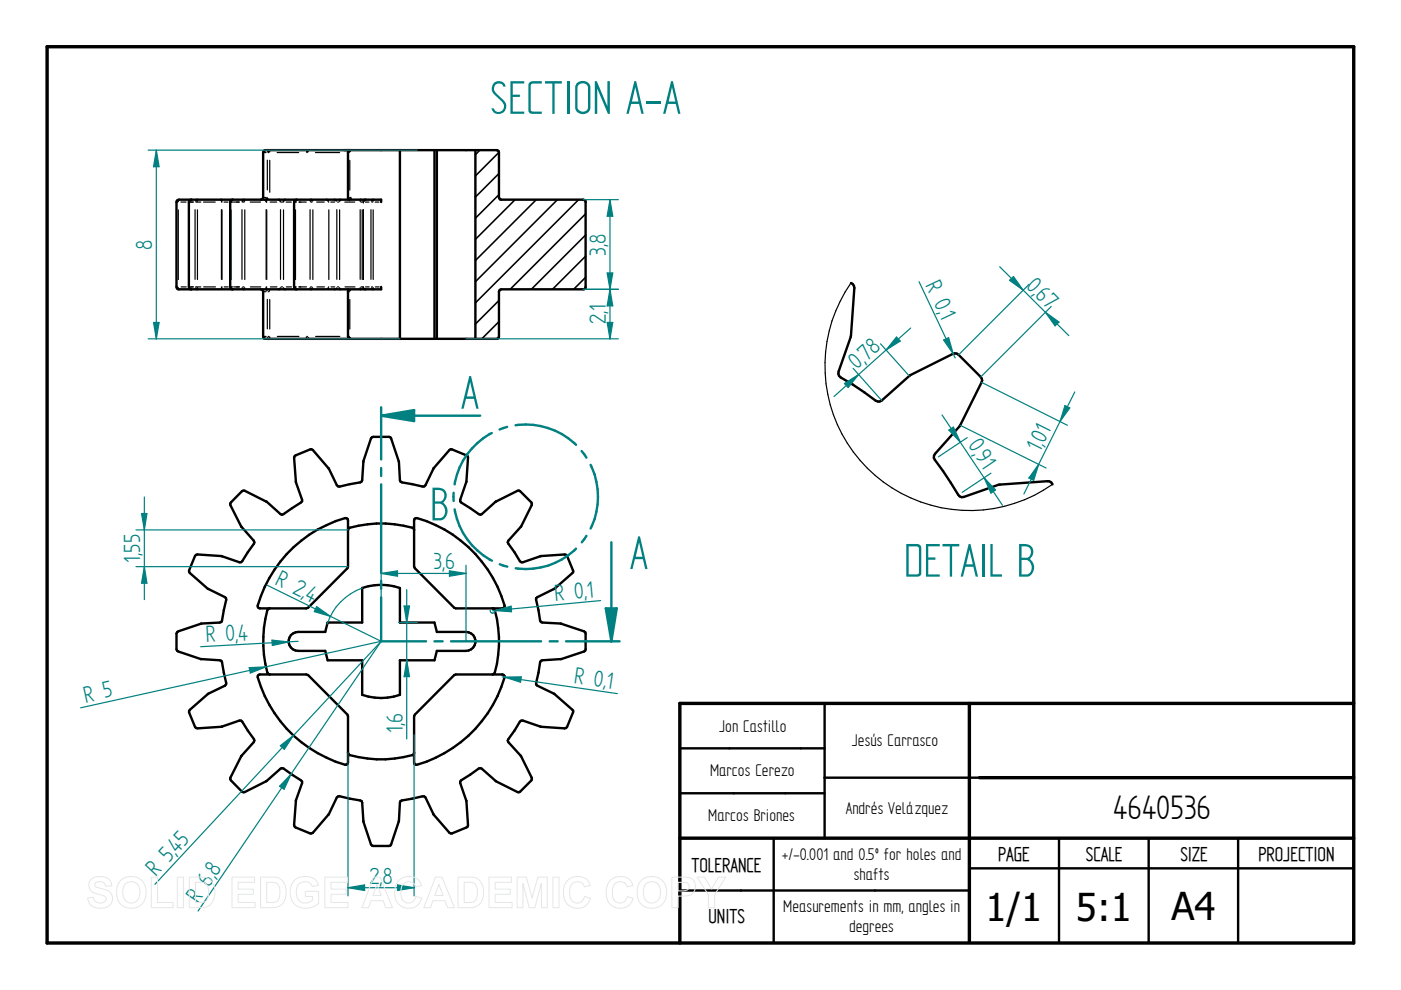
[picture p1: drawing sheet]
<svg xmlns="http://www.w3.org/2000/svg" width="297mm" height="210mm" viewBox="0 0 297 210" stroke-linecap="round" stroke-linejoin="round" font-family="sans-serif">
<path d="M10 9.9h277v190h-277zM205.5 149.1v50.5M287 149.1h-142.9v50.8M144.1 177.7h142.9M207.6 164.9h79.4" fill="none" stroke="#000" stroke-width=".72"/>
<g fill="none" stroke="#000" stroke-width=".51">
<path d="M73 31.8h7.8M40.6 42.3l-.5 .3-.1 .2v18l.3 .5h.3M49.3 42.3l-.2 .1-.3 .4v18l.3 .5h.2M62.9 42.3l-.3 .1-.2 .4v18l.2 .5h.3M73.8 42.3v-10l.2-.4 .3-.1-18.3 .1-.2 .4v9.6l-.3 .4h-.2M80.8 42.8v-.5l-43.1 .1-.3 .4 .1 18.3 .4 .2h11.4M73.8 61.3v10l.2 .5h.3h-18.3l-.2-.5v-9.5l-.1-.2-.4-.3M74 71.8h6.8M80.8 60.8v.5h-31.5M51.3 104.1h.6l4.7 2.3 3.2 2.7 4.2-2.8-1.3-4.1-.3-5.1 .3-.5 3-1.3 .6 .1 3.4 4 1.7 3.5 .3 .2 .3 .1 4.7-1.1 .3-4.3 1.7-4.8 .4-.4h3.4l.4 .4 1.7 4.9 .3 4.2 4.7 1.1 .4-.1 .2-.2 1.7-3.6 3.4-3.9 .2-.2 .3 .1 3.4 1.5-.3 5.3-1.3 3.9v.3l.2 .3 4.1 2.5 3.2-2.7 4.6-2.3h.6l2.3 2.4 .1 .6-2.2 4.5-2.7 3-.1 .4 .1 .3 2.4 3.7 .3 .2 4.2-1.3 5.3-.3 .2 .3 1.3 3v.3l-.1 .3a20.3 20.3 0 0 1-7.7 5.3l.8 4.8 .2 .3 4.2 .3 4.9 1.7 .4 .4v3.4l-.4 .4-4.8 1.6-4 .3-.5 .4-.8 4.7 .2 .3 3.7 1.8 3.9 3.5-1.3 3.4-.2 .2-5.3-.2-4.2-1.3-.3 .2-2.4 3.7-.1 .3 .1 .4 2.7 3 2.2 4.5-.1 .6-2.3 2.4h-.6l-4.5-2.2-3.1-2.7-.2-.1h-.4l-3.9 2.8 1.3 4.1 .3 5.4-3.4 1.5-.5-.1-3.4-3.9-1.7-3.6-.6-.3-4.7 1-.3 4.3-1.8 5.2h-3.9l-.2-.3-1.7-4.8-.3-4.4-4.7-1-.6 .3-1.7 3.5-3.4 4-.6 .1-3-1.3-.3-.5 .3-5.2 1.3-4-3.9-2.8h-.3l-.3 .1-3.1 2.7-4.5 2.2h-.6l-2.3-2.4-.2-.6 2.3-4.5 2.7-3v-.7l-2.7-3.9-4.2 1.3-5 .3-.5-.3-1.3-3.1 .2-.5 3.8-3.3 3.6-1.8 .2-.3-.8-4.7-.2-.3-.3-.1-4-.3-4.8-1.6-.4-.4v-3.4l.4-.4 4.9-1.7 4.2-.3 1.1-4.7-.3-.6-3.6-1.8-3.8-3.3-.2-.6 1.3-3 .5-.3 5 .3 4.2 1.3 2.7-3.9v-.7l-2.7-3-2.3-4.5v-.3l.2-.3zM62.3 116a25.2 25.2 0 0 1 11.1-6.1l.4 .4v9.8l-.1 .4-8.4 8.4-.4 .1h-9.8l-.5-.3a26.4 26.4 0 0 1 7.7-12.7zM73.8 112.4l.1-.3a22.6 22.6 0 0 1 13.8 0l.1 .3"/>
<path d="M87.9 110l.2-.1a26.6 26.6 0 0 1 18.9 18.8l-.5 .3h-9.9l-.3-.1-8.3-8.4-.2-.4zM57.2 129l-.3 .1a18.9 18.9 0 0 0-1.1 7.8l.5 3.9 .4 1.8 .5 .4M61.7 134.7l1-.6 .5-.1h5.8l.5-2h7.3v-7.3a12.2 12.2 0 0 1 8 0v7.3h7.3l.5 2h6.2a2.01 2.01 0 0 1 2 2 2.01 2.01 0 0 1-2 2h-6.2l-.5 2h-7.3v7.3a12.2 12.2 0 0 1-8 0v-7.3h-7.3l-.5-2h-5.8a2.03 2.03 0 0 1-1.8-1.2 2.03 2.03 0 0 1 .3-2.1zM104.4 129l.3 .1a22.6 22.6 0 0 1 0 13.8l-.3 .1M54.8 143.1l10.1-.1 .4 .1 8.4 8.4 .1 .3v9.9l-.4 .4a26.4 26.4 0 0 1-18.8-18.8zM73.8 159.6l.1 .3a22.6 22.6 0 0 0 13.8 0l.1-.3M96.3 143.1l.3-.1h9.9l.5 .3a26.6 26.6 0 0 1-18.9 18.8l-.3-.4v-9.9l.2-.3zM144.1 158.7h30.7M174.8 149.1v28.6M144.1 168.2h30.7M164 177.7v22.2M207.6 164.9h-32.8"/>
<path d="M224.5 177.7v22.2M243.5 177.7v22.2M262.5 177.7v22.2M144.1 188.8h61.4M205.5 184.1h81.5"/>
</g>
<g fill="none" stroke="#000" stroke-width=".25">
<path d="M56 32.3h.4M56.7 34v6.3M56.8 32.3h.2M56.9 31.9l-.2 .2M56.9 31.9h.1M57.2 32v.2M57.2 34v6.8M58.8 32.3h4.5M65 32.3h.1M65.1 31.9h.1M65.1 31.9l-.1 .2M65.3 32v.2"/>
<path d="M66.9 32.3h5.1M73.7 32.3h.1M73.9 32.3h.1M74.1 31.9l-.4 .2M74.2 34v6.3M74.2 32v.2M37.5 42.8h.2M37.8 44.5v14.8M37.8 42.4v.3M37.8 42.4h.1M38.4 42.8h1.1M40 42.8h1"/>
<path d="M40.1 42.8h.1M40.1 44.5v14.8M40.3 42.4h.1M40.3 42.4l-.2 .2M41.4 44.5v14.7M41.6 42.4h.1M41.6 42.4l-.2 .2M41.9 42.5v.2M41.9 44.5v14.8M42.6 42.8h-1.1M43.1 42.8h2.5M46.9 42.5v.2"/>
<path d="M46.9 44.5v14.7M46.9 42.8h.2M47 42.4v.3M47 42.4h.1M47.1 44.5v14.8M47.5 42.8h.8M48.8 42.8h.6M49 44.5v14.8M49 42.6h.1M49.1 42.4l-.1 .2M49.1 42.4h.1M49.6 42.8h1.2"/>
<path d="M51.3 44.5v14.7M51.3 42.6h.1M51.5 42.4l-.2 .2M51.5 42.4h.1M51.5 42.8h.3M51.8 42.4h.1M51.8 42.4l.1 .3M51.9 44.5v14.8M53 42.8h2.2M56 41.9h.4M56.3 42.4h.1M56.3 42.4l.1 .3"/>
<path d="M56.3 42.3l-.1 .1M56.4 42.4h.1M56.4 42.4l.1 .2M56.4 42.8h.2M56.4 44.5v14.7M56.5 42.6h.1M56.6 44.5v14.8M56.6 42.1h.1M56.6 42.1l-.2 .2M56.6 41.9h.1M56.6 42l-.1 .2M56.8 42l.1 .2"/>
<path d="M57.3 42.8h1.4M59.3 42.4h.1M59.3 42.4l.1 .2M59.4 42.6h.1M59.5 44.5v14.7M59.6 42.8h.3M60.1 44.5v14.8M60.1 42.6h.1M60.2 42.4v.2M60.2 42.4h.1M60.7 42.8h1.1M62.4 42.8h.5"/>
<path d="M62.7 44.5v14.8M62.8 42.4l-.1 .3M62.8 42.4h.1M63.4 42.8h1.5M65.7 44.5v14.7M65.8 42.4h.1M65.8 42.4v.3M65.9 42.8h.3M66.1 42.4l.2 .2M66.1 42.4h.1M66.3 44.5v14.8M67.1 42.8h1.6"/>
<path d="M69.4 42.4h.1M69.5 42.4l.1 .2M69.5 42.4h.1M69.5 42.4l.2 .2M69.6 42.8h.1M69.7 44.5v14.8M70.1 42.8h.8M71.2 42.4l.2 .2M71.2 42.4h.1M71.4 44.5v14.7M71.6 42.8h.2M72 44.5v14.8"/>
<path d="M72 42.4h.1M72 42.4v.3M73.1 42.8h2.1M74.1 42l-.1 .2M74.2 42.4h.1M74.2 41.9h.2M74.2 42v.2M74.4 42v.2M76.4 44.5v14.7M76.4 42.5v.2M76.5 42.8h.2M76.8 44.5v14.8"/>
<path d="M76.8 42.8h.2M77 44.5v14.8M77 42.8h.1M77.1 42.4l-.2 .2M77.3 42.4h.1M77.3 42.4l-.2 .2M77.5 42.8h.7M78.7 44.5v14.7M78.8 42.8h.2M78.9 42.4l-.2 .2M78.9 42.4h.1M79.1 42.5v.2"/>
<path d="M79.1 44.5v14.8M79.5 42.8h.8M37.5 60.8h.2M37.8 61v.2M38.4 60.8h1.1M40 60.8h.1M40 60.8h1.1M40.2 61.1h.1M40.2 61.1l.1 .2M41.4 61.1h.1M41.4 61.1l.2 .2M41.5 60.8h1.1"/>
<path d="M41.9 61v.2M43.2 60.8h2.5M46.9 61v.2M46.9 60.8h.2M47.1 61l-.1 .2M47.5 60.8h.9M48.8 60.8h.6M49 61l.1 .3M49.6 60.8h1.2M51.3 61l.2 .3M51.5 60.8h.2M51.9 61l-.1 .2"/>
<path d="M53.1 60.8h2.2M56 71.3h.4M56 61.8h.4M56.3 61.4l.3 .2M56.4 61l-.1 .2M56.4 60.8h.2M56.5 61l-.1 .3M56.7 63.5v6.2M56.7 71.6l.2 .2M56.9 71.3h.2M56.9 61.8h.2M56.9 71.8h.1"/>
<path d="M57.1 61.5v.2M57.2 71.5v.2M57.2 63.5v6.3M57.3 60.8h1.4M58.8 71.3h4.6M59.4 61l-.1 .3M59.6 60.8h.3M60.1 61l.1 .3M60.7 60.8h1.1M62.4 60.8h.4M62.7 61v.2M63.3 60.8h1.7"/>
<path d="M64.9 71.5v.2M65.1 71.3h.1M65.3 71.5l.1 .3M65.7 61l.1 .2M65.9 60.8h.2M66.3 61l-.2 .3M66.9 71.3h5.1M67.2 60.8h1.6M69.6 61l-.1 .3 .1-.2M69.6 61.1h.1M69.6 60.8h.1M70.2 60.8h.8"/>
<path d="M71.4 61.1h.1M71.4 61.1l-.2 .2M71.5 60.8h.3M72 61v.2M73.1 60.8h2.2M73.7 71.3h.1M73.7 71.5l.1 .3M74 71.3h.1M74 61.8h.1M74.2 71.5v.2M74.2 61.6v.1M74.2 63.5v6.3"/>
<path d="M74.2 61.5v.1M74.2 61.4h.1M76.4 61v.2M76.5 60.8h.2M76.8 60.8h.2M76.9 61.1h.1M76.9 61.1l.2 .2M77 60.8h.1M77.1 61.1h.1M77.1 61.1l.2 .2-.2-.2M77.5 60.8h.8M78.7 61.1l.2 .2"/>
<path d="M78.7 61.1h.1M78.8 60.8h.2M79.1 61v.2M79.6 60.8h.8"/>
</g>
<path d="M80.8 99.2v1.7M101.8 88.1h-21v9.3M80.8 102.7v18.7M80.8 123.1v1.7M80.8 126.7v9.3h9.5M92.1 136h1.7M95.6 136h19.1M116.5 136h1.7M120 136h9.6" fill="none" stroke="#008080" stroke-width=".51"/>
<path d="M80.8 88.1l7-1.1v2.3z" fill="#008080"/>
<path d="M80.8 88.1l7-1.1v2.3zM129.6 115v21" fill="none" stroke="#008080" stroke-width=".51"/>
<path d="M128.4 129h2.4l-1.2 7z" fill="#008080"/>
<g fill="none" stroke="#008080" stroke-width=".51">
<path d="M80.8 86.4v1.7M104.3 91.8a15 15 0 0 0-7.9 10.9M107.5 90.5l-1.6 .6M109.3 90.2a15.3 15.3 0 0 1 12.8 4.1M123.3 95.6l1 1.4M125.2 98.6a15.3 15.3 0 0 1 0 13.5M96.2 104.5v1.7M96.4 108a15.1 15.1 0 0 0 7.9 10.9M106 119.6l1.6 .5M122.1 116.3a15 15 0 0 1-12.8 4.2M124.3 113.6l-.9 1.4M128.4 129h2.4l-1.2 7z"/>
<path d="M129.6 136h1.8"/>
</g>
<g fill="none" stroke="#000" stroke-width=".34">
<path d="M101.7 31.8l-.9 1M105.8 32.3l-5 5M105.8 36.8l-5 5M105.8 41.3l-5 5M109.2 42.3l-8.4 8.5M113.7 42.3l-12.9 12.9M118.2 42.3l-17.4 17.4M122.7 42.3l-21.9 21.9M124.2 45.3l-16 16M124.2 49.8l-11.6 11.5M124.2 54.3l-7.1 7M124.2 58.8l-2.6 2.5"/>
<path d="M105.8 68.2l-3.7 3.6M105.8 63.7l-5 5"/>
</g>
<path d="M80.8 31.8h24.5l.4 .3 .1 .2v9.6l.2 .4h17.7l.4 .3 .1 .2v18l-.3 .5-17.9 .1-.2 .4v9.5l-.3 .5h-24.7M84.8 31.8v40M92.1 31.8v40M92.6 31.8v40M100.8 31.8v40M180.4 60a1.02 1.02 0 0 1 .7 1l-.7 10.2-2.6 7.6 .1 .9 .3 .3 2.6 1.5 4.9 3.5 .8 .1 .4-.2 6.1-5.4 9.1-4.5h.8l5 4.9 .3 .8-4.7 9.7-5.5 6.2v.5l.2 .4 1.7 2.4 3.3 5 .7 .5h.4l7.4-2.6 10.4-.8a.94 .94 0 0 1 1 .7" fill="none" stroke="#000" stroke-width=".51"/>
<path d="M84.8 31.8v1.9M84.8 35.7v3.8M84.8 41.4v3.8M84.8 47.1v3.8M84.8 52.8v3.8M84.8 58.5v3.8M180.4 60a30.7 30.7 0 0 0 3.5 39.3 30.7 30.7 0 0 0 39.2 3.4M84.8 64.3v3.7M84.8 70v1.8" fill="none" stroke="#000" stroke-width=".25"/>
<path d="M98.8 71.8h32.3M123.7 61.3h7.4M128.7 68.4h1.2l-.6 3.4z" fill="none" stroke="#008080" stroke-width=".25"/>
<path d="M128.7 68.4h1.2l-.6 3.4z" fill="#008080"/>
<path d="M129.3 61.3l.6 3.6h-1.2z" fill="none" stroke="#008080" stroke-width=".25"/>
<path d="M129.3 61.3l.6 3.6h-1.2z" fill="#008080"/>
<path d="M123.7 42.3h7.4M128.7 57.9h1.2l-.6 3.4zM123.7 61.3h7.4M129.3 61.3v10.5" fill="none" stroke="#008080" stroke-width=".25"/>
<path d="M128.7 57.9h1.2l-.6 3.4z" fill="#008080"/>
<path d="M129.3 42.3l.6 3.5h-1.2z" fill="none" stroke="#008080" stroke-width=".25"/>
<path d="M129.3 42.3l.6 3.5h-1.2z" fill="#008080"/>
<path d="M31.4 31.8h57.1M129.3 42.3v19M31.4 71.8h53.4M32.6 68.4h1.1l-.6 3.4z" fill="none" stroke="#008080" stroke-width=".25"/>
<path d="M32.6 68.4h1.1l-.6 3.4z" fill="#008080"/>
<path d="M33.1 31.8l.6 3.5h-1.1z" fill="none" stroke="#008080" stroke-width=".25"/>
<path d="M33.1 31.8l.6 3.5h-1.1z" fill="#008080"/>
<path d="M33.1 31.8v40M80.8 136l-38.8 57.2M61.7 164.1l-1.5 3.2-.9-.6z" fill="none" stroke="#008080" stroke-width=".25"/>
<path d="M61.7 164.1l-1.5 3.2-.9-.6z" fill="#008080"/>
<path d="M80.8 136l-48 51.5M59.4 158.1l2.8-2.2-1.9 3z" fill="none" stroke="#008080" stroke-width=".25"/>
<path d="M59.4 158.1l2.8-2.2-1.9 3z" fill="#008080"/>
<path d="M80.8 136l-63.7 14.1M52.8 141.6l3.6-.2-3.3 1.3z" fill="none" stroke="#008080" stroke-width=".25"/>
<path d="M52.8 141.6l3.6-.2-3.3 1.3z" fill="#008080"/>
<path d="M57.7 135.7l3.5 .4-3.5 .8zM63.2 136l-20.7 1.1" fill="none" stroke="#008080" stroke-width=".25"/>
<path d="M57.7 135.7l3.5 .4-3.5 .8z" fill="#008080"/>
<path d="M80.8 119.8v16.2M98.8 119.8v16.2M95.3 121l3.5 .6-3.5 .6z" fill="none" stroke="#008080" stroke-width=".25"/>
<path d="M95.3 121l3.5 .6-3.5 .6z" fill="#008080"/>
<path d="M80.8 121.6l3.5-.6v1.2z" fill="none" stroke="#008080" stroke-width=".25"/>
<path d="M80.8 121.6l3.5-.6v1.2z" fill="#008080"/>
<path d="M28.8 112.4h45M28.8 120.1h45M30.6 120.1l.6 3.6h-1.2zM80.8 121.6h18" fill="none" stroke="#008080" stroke-width=".25"/>
<path d="M30.6 120.1l.6 3.6h-1.2z" fill="#008080"/>
<path d="M30 108.9h1.2l-.6 3.5z" fill="none" stroke="#008080" stroke-width=".25"/>
<path d="M30 108.9h1.2l-.6 3.5z" fill="#008080"/>
<path d="M214 59.4l.9-.8 2 2.9zM218.2 60.3l-15 14.9M222.9 65l-15 14.9M30.6 105.4v21.7" fill="none" stroke="#008080" stroke-width=".25"/>
<path d="M214 59.4l.9-.8 2 2.9z" fill="#008080"/>
<path d="M221.7 66.2l2.8 2.1-.8 .8z" fill="none" stroke="#008080" stroke-width=".25"/>
<path d="M221.7 66.2l2.8 2.1-.8 .8z" fill="#008080"/>
<path d="M212 56.6l14.6 14.6M201.2 91.2l.9-.6 1.5 3.2zM205.1 92.8l-6.1 4.1M210.1 100.3l-6.1 4.1" fill="none" stroke="#008080" stroke-width=".25"/>
<path d="M201.2 91.2l.9-.6 1.5 3.2z" fill="#008080"/>
<path d="M208.7 101.3l2.4 2.6-1 .7z" fill="none" stroke="#008080" stroke-width=".25"/>
<path d="M208.7 101.3l2.4 2.6-1 .7z" fill="#008080"/>
<path d="M199.7 88l12.9 19.1M73.8 159.6v30.3M87.8 155.7v34.2M73.8 188.2l3.5-.6v1.2z" fill="none" stroke="#008080" stroke-width=".25"/>
<path d="M73.8 188.2l3.5-.6v1.2z" fill="#008080"/>
<path d="M84.3 187.6l3.5 .6-3.5 .6z" fill="none" stroke="#008080" stroke-width=".25"/>
<path d="M84.3 187.6l3.5 .6-3.5 .6z" fill="#008080"/>
<path d="M180.9 78.1l6 6.8M186.7 72.9l6.1 6.8M179 81.3l3-1.9-2.2 2.8zM73.8 188.2h14" fill="none" stroke="#008080" stroke-width=".25"/>
<path d="M179 81.3l3-1.9-2.2 2.8z" fill="#008080"/>
<path d="M190.1 71.5l.8 .8-3 1.9z" fill="none" stroke="#008080" stroke-width=".25"/>
<path d="M190.1 71.5l.8 .8-3 1.9z" fill="#008080"/>
<path d="M193.1 69.6l-16.3 14.5M203.6 90.2l18.2 9M208.1 81.1l18.2 9.1M225.8 86l1 .5-2.1 2.9z" fill="none" stroke="#008080" stroke-width=".25"/>
<path d="M225.8 86l1 .5-2.1 2.9z" fill="#008080"/>
<path d="M220.2 98.5l-1 3.4-1.1-.6z" fill="none" stroke="#008080" stroke-width=".25"/>
<path d="M220.2 98.5l-1 3.4-1.1-.6z" fill="#008080"/>
<path d="M194.9 59.7l7.6 16.2M200.1 72.1l1-.5 1 3.4zM227.9 83.1l-10.8 21.6" fill="none" stroke="#008080" stroke-width=".25"/>
<path d="M200.1 72.1l1-.5 1 3.4z" fill="#008080"/>
<path d="M56.6 124.1l24.2 11.9M67.1 128.6l3 2.1-3.5-1zM76.8 124.7a12.3 12.3 0 0 0-7.4 7.6" fill="none" stroke="#008080" stroke-width=".25"/>
<path d="M67.1 128.6l3 2.1-3.5-1z" fill="#008080"/>
<path d="M106.5 143.5l24.4 3.6M107 143.6l3.5-.1-.1 1.2z" fill="none" stroke="#008080" stroke-width=".25"/>
<path d="M107 143.6l3.5-.1-.1 1.2z" fill="#008080"/>
<path d="M84.5 132h4M86.2 140l.6 3.5h-1.1z" fill="none" stroke="#008080" stroke-width=".25"/>
<path d="M86.2 140l.6 3.5h-1.1z" fill="#008080"/>
<path d="M85.7 128.5h1.1l-.6 3.5z" fill="none" stroke="#008080" stroke-width=".25"/>
<path d="M85.7 128.5h1.1l-.6 3.5z" fill="#008080"/>
<path d="M86.2 125v31.7M103.9 129.4l.2 .5 .3 .1 .3-.1 .2-.5M104.9 129.5l3.5-1 .1 1.2zM127.3 127.3l-22.9 2.2" fill="none" stroke="#008080" stroke-width=".25"/>
<path d="M104.9 129.5l3.5-1 .1 1.2z" fill="#008080"/>
<g fill="none" stroke="#e6e6e6" stroke-width=".21">
<path d="M19.3 186.5a3.1 3.1 0 0 1 4 .2l.4 1.1-1.3 .1a1.28 1.28 0 0 0-1-1 1.28 1.28 0 0 0-1.3 .5v.4a5.6 5.6 0 0 0 2.5 .9 1.98 1.98 0 0 1 1.2 2.4 1.98 1.98 0 0 1-2.2 1.5 2.48 2.48 0 0 1-3-2.2l1.2-.2a1.44 1.44 0 0 0 1.3 1.3 1.44 1.44 0 0 0 1.5-.9 1.18 1.18 0 0 0-1.4-.9 2.36 2.36 0 0 1-2.4-2l.1-.7zM25.8 186.5a3.3 3.3 0 0 1 3.9-.1 3.3 3.3 0 0 1 1.2 3.8 3.2 3.2 0 0 1-3.8 2.3 3.2 3.2 0 0 1-2.4-3.8 3 3 0 0 1 1.1-2.2zM26.5 187.5a1.87 1.87 0 0 1 2.2-.4 1.87 1.87 0 0 1 1 2.1 1.87 1.87 0 0 1-1.8 2.3 1.87 1.87 0 0 1-1.9-2.3l.1-.8zM32.1 186h1.3v5.3h3.3v1.1h-4.6zM37.6 186h1.3v6.4h-1.3zM40.1 186h2.4a2.79 2.79 0 0 1 3 3.3 2.79 2.79 0 0 1-2.9 3.1h-2.5zM41.4 187.1a2.64 2.64 0 0 1 2.5 .5 3.3 3.3 0 0 1-.3 3.5l-.8 .2h-1.4zM49.2 186h4.8v1.1h-3.5v1.4h3.2v1.1h-3.2v1.7h3.6v1.1h-4.9zM55.2 186h2.4a2.79 2.79 0 0 1 3.1 3.3 2.79 2.79 0 0 1-3 3.1h-2.5zM56.6 187.1a2.64 2.64 0 0 1 2.4 .5 3.3 3.3 0 0 1-.3 3.5l-.8 .2h-1.3zM62.3 186.8a3.6 3.6 0 0 1 4.6-.2l.6 1.1-1.3 .3a1.8 1.8 0 0 0-2.2-1 1.8 1.8 0 0 0-1.2 2.1 2.01 2.01 0 0 0 1.1 2.2 2.01 2.01 0 0 0 2.3-.4v-.8h-1.5v-1.1h2.9v2.6a3.8 3.8 0 0 1-5.5-.3 4 4 0 0 1 .2-4.5zM68.9 186h4.8v1.1h-3.5v1.4h3.2v1.1h-3.2v1.7h3.6v1.1h-4.9z"/>
<path d="M79.2 186h1.4l2.6 6.4h-1.4l-.6-1.4h-2.5l-.6 1.4h-1.4zM79.9 187.5l.9 2.4h-1.7zM84.5 186.7a2.87 2.87 0 0 1 4.9 1l-1.3 .3a1.6 1.6 0 0 0-1.8-1 1.6 1.6 0 0 0-1.3 1.7 2.19 2.19 0 0 0 1.3 2.7 1.55 1.55 0 0 0 1.9-1.3l1.2 .4a2.93 2.93 0 0 1-3.4 2 2.93 2.93 0 0 1-2.3-3.3v-.6a3.2 3.2 0 0 1 .8-1.9zM92.3 186h1.4l2.6 6.4h-1.4l-.5-1.4h-2.6l-.5 1.4h-1.4zM93 187.5l.9 2.4h-1.7zM97.1 186h2.4a2.79 2.79 0 0 1 3 3.3 2.79 2.79 0 0 1-2.9 3.1h-2.5zM98.4 187.1a2.64 2.64 0 0 1 2.4 .5 3.3 3.3 0 0 1-.2 3.5l-.9 .2h-1.3zM103.7 186h4.8v1.1h-3.5v1.4h3.2v1.1h-3.2v1.7h3.6v1.1h-4.9zM109.6 186h2l1.2 4.4 1.2-4.4h2v6.4h-1.2v-5.1l-1.4 5.1h-1.2l-1.3-5.1v5.1h-1.3zM117.2 186h1.3v6.4h-1.3zM120.3 186.7a2.87 2.87 0 0 1 4.8 1l-1.2 .3a1.6 1.6 0 0 0-1.9-1 1.6 1.6 0 0 0-1.2 1.7 2.19 2.19 0 0 0 1.3 2.7 1.55 1.55 0 0 0 1.8-1.3l1.3 .4a2.93 2.93 0 0 1-3.5 2 2.93 2.93 0 0 1-2.2-3.3v-.6a3.2 3.2 0 0 1 .8-1.9zM129.3 186.7a2.87 2.87 0 0 1 4.9 1l-1.2 .3a1.6 1.6 0 0 0-1.9-1 1.6 1.6 0 0 0-1.3 1.7 2.19 2.19 0 0 0 1.3 2.7 1.55 1.55 0 0 0 1.9-1.3l1.2 .4a2.93 2.93 0 0 1-3.4 2 2.93 2.93 0 0 1-2.3-3.3l.1-.6a3.2 3.2 0 0 1 .7-1.9z"/>
<path d="M136.2 186.5a3.3 3.3 0 0 1 3.9-.1 3.3 3.3 0 0 1 1.1 3.8 3.2 3.2 0 0 1-3.7 2.3 3.2 3.2 0 0 1-2.4-3.8 3 3 0 0 1 1.1-2.2zM136.9 187.5a1.87 1.87 0 0 1 2.2-.4 1.87 1.87 0 0 1 .9 2.1 1.87 1.87 0 0 1-1.8 2.3 1.87 1.87 0 0 1-1.8-2.3l.1-.8zM142.4 186h2.1a2.5 2.5 0 0 1 2.7 1 2.08 2.08 0 0 1-.1 2.2 2.08 2.08 0 0 1-2.1 .8h-1.2v2.4h-1.4zM143.8 187.1h.6a1.28 1.28 0 0 1 1.7 .9 1.22 1.22 0 0 1-1.6 .9h-.7zM147.8 186h1.5l1.6 2.5 1.4-2.5h1.6l-2.4 3.7v2.7h-1.3v-2.7z"/>
</g>
<g font-size="11.3" fill="#008080">
<text x="103.9" y="24.1">SECTION A-A</text>
<text x="97.7" y="86.7">A</text>
<text x="91.2" y="110.3">B</text>
<text x="133.5" y="120.7">A</text>
<text x="191.6" y="122.3">DETAIL B</text>
</g>
<g font-size="8.1">
<text x="236" y="173.7">4640536</text>
<text x="208.9" y="195.3">1/1</text>
<text x="228.1" y="195.3">5:1</text>
<text x="248.4" y="195.1">A4</text>
</g>
<g font-size="5.6" fill="#008080">
<text x="32.3" y="53" transform="rotate(-90 32.3 53)">8</text>
<text x="128.5" y="54.2" transform="rotate(-90 128.5 54.2)">3,8</text>
<text x="196.2" y="60.5" transform="rotate(65 196.2 60.5)">R 0,</text>
<text x="217.4" y="60.7" transform="rotate(45 217.4 60.7)">0,</text>
<text x="219.3" y="62.7" transform="rotate(45 219.3 62.7)">67</text>
<text x="128.5" y="68.7" transform="rotate(-90 128.5 68.7)">2,1</text>
<text x="199.1" y="66.7" transform="rotate(65 199.1 66.7)">1</text>
<text x="183.7" y="76.7" transform="rotate(-42 183.7 76.7)">78</text>
<text x="181.7" y="78.5" transform="rotate(-42 181.7 78.5)">0,</text>
<text x="205.1" y="94.4" transform="rotate(56 205.1 94.4)">0,</text>
<text x="221.4" y="94.2" transform="rotate(-63 221.4 94.2)">01</text>
<text x="206.6" y="96.7" transform="rotate(56 206.6 96.7)">91</text>
<text x="220.5" y="96" transform="rotate(-63 220.5 96)">1,</text>
<text x="29.7" y="119.3" transform="rotate(-90 29.7 119.3)">1,55</text>
<text x="58.1" y="123.8" transform="rotate(26 58.1 123.8)">R 2,</text>
<text x="91.9" y="120.7">3,6</text>
<text x="64.4" y="126.9" transform="rotate(26 64.4 126.9)">4</text>
<text x="117.7" y="127.4" transform="rotate(-5 117.7 127.4)">R 0,</text>
<text x="124.6" y="126.7" transform="rotate(-5 124.6 126.7)">1</text>
<text x="43.7" y="136.2" transform="rotate(-3 43.7 136.2)">R 0,</text>
<text x="50.6" y="135.8" transform="rotate(-3 50.6 135.8)">4</text>
<text x="18.1" y="149" transform="rotate(-12 18.1 149)">R 5</text>
<text x="121.6" y="144.8" transform="rotate(8 121.6 144.8)">R 0,</text>
<text x="128.4" y="145.8" transform="rotate(8 128.4 145.8)">1</text>
<text x="85.4" y="155.4" transform="rotate(-90 85.4 155.4)">1,6</text>
<text x="33" y="186" transform="rotate(-47 33 186)">R 5,</text>
<text x="37.6" y="181" transform="rotate(-47 37.6 181)">45</text>
<text x="45.9" y="185.9" transform="rotate(-56 45.9 185.9)">8</text>
<text x="42" y="191.6" transform="rotate(-56 42 191.6)">R 6,</text>
<text x="78.3" y="187.3">2,8</text>
</g>
<g font-size="4.8">
<text x="146.6" y="184.8">TOLERANCE</text>
<text x="211.6" y="182.5">PAGE</text>
<text x="230.2" y="182.5">SCALE</text>
<text x="250.3" y="182.5">SIZE</text>
<text x="266.8" y="182.5">PROJECTION</text>
<text x="150.2" y="195.8">UNITS</text>
</g>
<g font-size="4.1">
<text x="152.5" y="155.1">Jon Castillo</text>
<text x="180.6" y="158.2">Jesús Carrasco</text>
<text x="150.5" y="164.5">Marcos Cerezo</text>
<text x="179.3" y="172.6">Andrés Velázquez</text>
<text x="150.2" y="174.1">Marcos Briones</text>
<text x="165.8" y="182.4">+/-0.001 and 0.5º for holes and</text>
<text x="181" y="186.6">shafts</text>
<text x="166.1" y="193.5">Measurements in mm, angles in</text>
<text x="180" y="197.6">degrees</text>
</g>
</svg>
